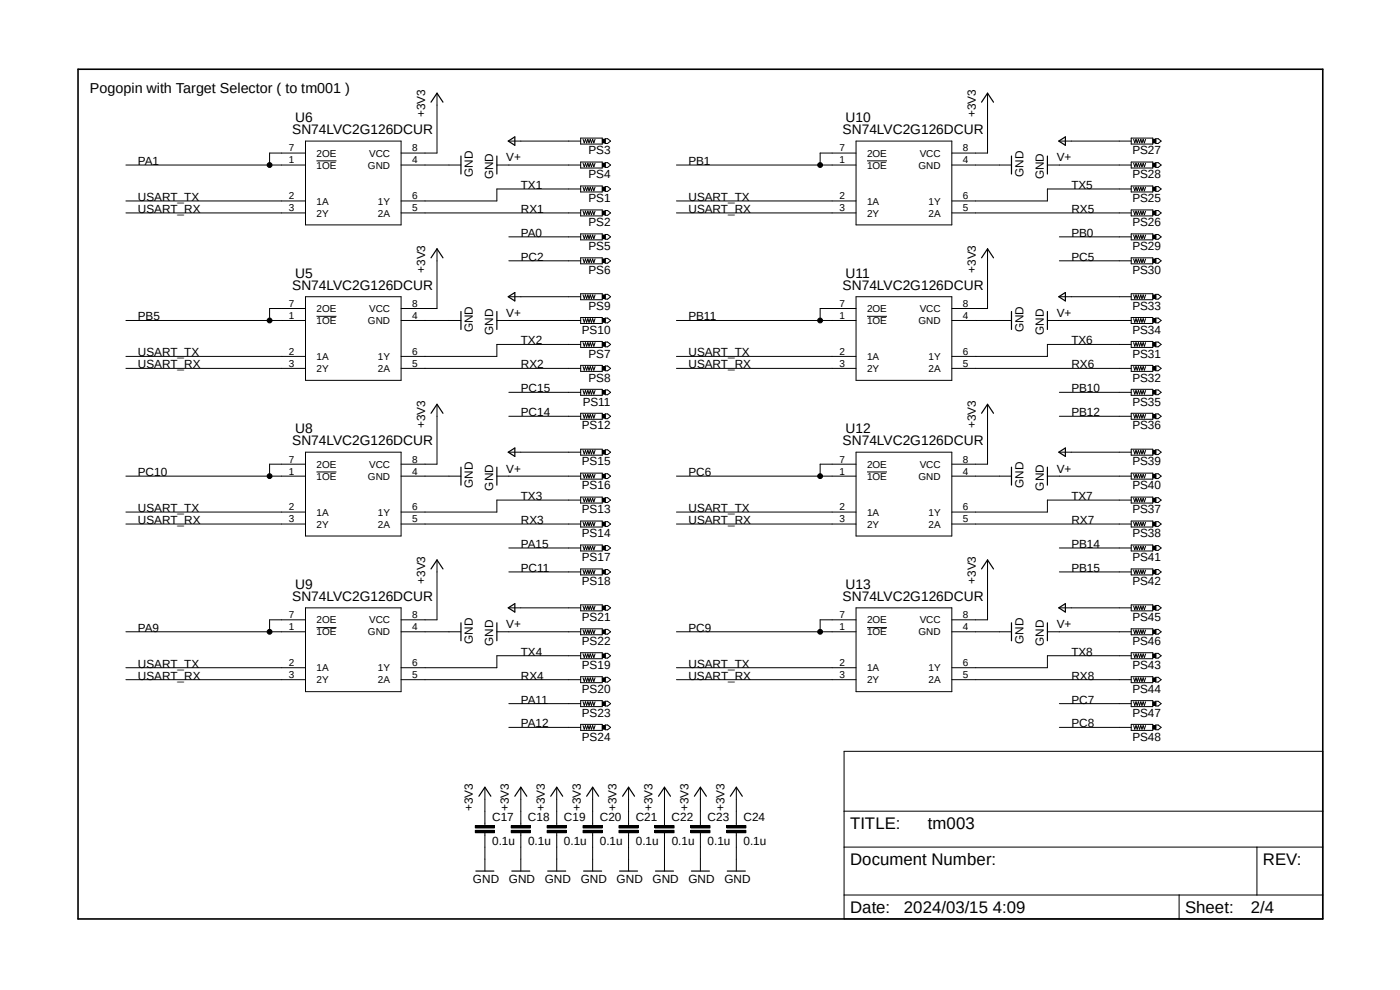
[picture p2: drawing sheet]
<svg xmlns="http://www.w3.org/2000/svg" width="297mm" height="210mm" viewBox="0 0 297 210" stroke-linecap="round" stroke-linejoin="round" font-family="sans-serif">
<path d="M16 14.4l265 181.1M281 14.4l-265 181.1" fill="none" stroke="#fff" stroke-width=".21"/>
<g fill="none" stroke="#000" stroke-width=".21">
<path d="M92.7 19.8v12.7h-7.6M209.5 19.8v12.7h-7.6M26.7 35h38.1M64.8 29.9h20.3v17.8h-20.3zM64.8 32.5h-7.6v2.5M67.1 34.1h4.3M85.1 35h12.7M105.4 35h17.8M107.9 29.9h15.3M123.2 29.3h4.6v1.3h-4.6zM123.2 34.4h4.6v1.2h-4.6zM123.2 39.5h4.6v1.2h-4.6z"/>
<path d="M123.7 39.7l.3 .8 .2-.8 .3 .8 .2-.8 .3 .8 .2-.8 .3 .8 .2-.8 .3 .8 .2-.8M123.7 29.5l.3 .8 .2-.8 .3 .8 .2-.8 .3 .8 .2-.8 .3 .8 .2-.8 .3 .8 .2-.8M123.7 34.6l.3 .8 .2-.8 .3 .8 .2-.8 .3 .8 .2-.8 .3 .8 .2-.8 .3 .8 .2-.8M127.8 39.7h.6v.8h-.6zM127.8 29.5h.6v.8h-.6zM127.8 34.6h.6v.8h-.6zM128.4 29.4h.5l.6 .5-.6 .5h-.5zM128.4 34.5h.5l.6 .5-.6 .5h-.5zM128.4 39.6h.5l.6 .5-.6 .5h-.5zM143.5 35h38.1M181.6 29.9h20.3v17.8h-20.3zM181.6 32.5h-7.6v2.5"/>
<path d="M183.9 34.1h4.3M201.9 35h12.7M222.2 35h17.8M224.7 29.9h15.3M240 39.5h4.6v1.2h-4.6zM240 29.3h4.6v1.3h-4.6zM240 34.4h4.6v1.2h-4.6zM240.5 39.7l.2 .8 .3-.8 .3 .8 .2-.8 .3 .8 .2-.8 .3 .8 .2-.8 .3 .8 .2-.8M240.5 29.5l.2 .8 .3-.8 .3 .8 .2-.8 .3 .8 .2-.8 .3 .8 .2-.8 .3 .8 .2-.8M240.5 34.6l.2 .8 .3-.8 .3 .8 .2-.8 .3 .8 .2-.8 .3 .8 .2-.8 .3 .8 .2-.8M244.6 39.7h.6v.8h-.6zM244.6 29.5h.6v.8h-.6z"/>
<path d="M244.6 34.6h.6v.8h-.6zM245.2 39.6h.5l.6 .5-.6 .5h-.5zM245.2 29.4h.5l.6 .5-.6 .5h-.5zM245.2 34.5h.5l.6 .5-.6 .5h-.5zM26.7 45.2h38.1M26.7 42.6h38.1M85.1 45.2h38.1M92.7 52.8v12.6h-7.6M107.9 50.2h15.3M107.9 55.3h15.3M123.2 44.5h4.6v1.3h-4.6zM123.2 49.6h4.6v1.3h-4.6z"/>
<path d="M123.2 54.7h4.6v1.3h-4.6zM123.2 40.1h-17.8v2.5h-20.3M123.7 44.8l.3 .8 .2-.8 .3 .8 .2-.8 .3 .8 .2-.8 .3 .8 .2-.8 .3 .8 .2-.8M123.7 49.9l.3 .7 .2-.7 .3 .7 .2-.7 .3 .7 .2-.7 .3 .7 .2-.7 .3 .7 .2-.7M123.7 54.9l.3 .8 .2-.8 .3 .8 .2-.8 .3 .8 .2-.8 .3 .8 .2-.8 .3 .8 .2-.8M127.8 44.8h.6v.8h-.6zM127.8 49.9h.6v.7h-.6zM127.8 54.9h.6v.8h-.6zM128.4 44.7h.5l.6 .5-.6 .5h-.5zM128.4 49.7h.5l.6 .5-.6 .6h-.5zM128.4 54.8h.5l.6 .5-.6 .5h-.5zM143.5 45.2h38.1"/>
<path d="M143.5 42.6h38.1M201.9 45.2h38.1M209.5 52.8v12.6h-7.6M224.7 50.2h15.3M224.7 55.3h15.3M240 40.1h-17.8v2.5h-20.3M240 44.5h4.6v1.3h-4.6zM240 49.6h4.6v1.3h-4.6zM240 54.7h4.6v1.3h-4.6zM240.5 44.8l.2 .8 .3-.8 .3 .8 .2-.8 .3 .8 .2-.8 .3 .8 .2-.8 .3 .8 .2-.8M240.5 49.9l.2 .7 .3-.7 .3 .7 .2-.7 .3 .7 .2-.7 .3 .7 .2-.7 .3 .7 .2-.7M240.5 54.9l.2 .8 .3-.8 .3 .8 .2-.8 .3 .8 .2-.8 .3 .8 .2-.8 .3 .8 .2-.8"/>
<path d="M244.6 44.8h.6v.8h-.6zM244.6 49.9h.6v.7h-.6zM244.6 54.9h.6v.8h-.6zM245.2 44.7h.5l.6 .5-.6 .5h-.5zM245.2 49.7h.5l.6 .5-.6 .6h-.5zM245.2 54.8h.5l.6 .5-.6 .5h-.5zM26.7 78.1h38.1M26.7 68h38.1M26.7 75.6h38.1M64.8 62.9h20.3v17.8h-20.3zM64.8 65.4h-7.6v2.6M67.1 67.1h4.3"/>
<path d="M85.1 78.1h38.1M85.1 68h12.7M105.4 68h17.8M107.9 62.9h15.3M123.2 62.3h4.6v1.3h-4.6zM123.2 67.4h4.6v1.2h-4.6zM123.2 72.4h4.6v1.3h-4.6zM123.2 77.5h4.6v1.3h-4.6zM123.2 73.1h-17.8v2.5h-20.3M123.7 72.7l.3 .7 .2-.7 .3 .7 .2-.7 .3 .7 .2-.7 .3 .7 .2-.7 .3 .7 .2-.7M123.7 77.8l.3 .7 .2-.7 .3 .7 .2-.7 .3 .7 .2-.7 .3 .7 .2-.7 .3 .7 .2-.7M123.7 62.6l.3 .7 .2-.7 .3 .7 .2-.7 .3 .7 .2-.7 .3 .7 .2-.7 .3 .7 .2-.7"/>
<path d="M123.7 67.6l.3 .8 .2-.8 .3 .8 .2-.8 .3 .8 .2-.8 .3 .8 .2-.8 .3 .8 .2-.8M127.8 72.7h.6v.7h-.6zM127.8 77.8h.6v.7h-.6zM127.8 62.6h.6v.7h-.6zM127.8 67.6h.6v.8h-.6zM128.4 62.4h.5l.6 .5-.6 .6h-.5zM128.4 67.5h.5l.6 .5-.6 .5h-.5zM128.4 72.6h.5l.6 .5-.6 .5h-.5zM128.4 77.6h.5l.6 .5-.6 .6h-.5zM143.5 78.1h38.1M143.5 68h38.1M143.5 75.6h38.1"/>
<path d="M181.6 62.9h20.3v17.8h-20.3zM181.6 65.4h-7.6v2.6M183.9 67.1h4.3M201.9 78.1h38.1M201.9 68h12.7M222.2 68h17.8M224.7 62.9h15.3M240 72.4h4.6v1.3h-4.6zM240 73.1h-17.8v2.5h-20.3M240 77.5h4.6v1.3h-4.6zM240 62.3h4.6v1.3h-4.6zM240 67.4h4.6v1.2h-4.6z"/>
<path d="M240.5 72.7l.2 .7 .3-.7 .3 .7 .2-.7 .3 .7 .2-.7 .3 .7 .2-.7 .3 .7 .2-.7M240.5 77.8l.2 .7 .3-.7 .3 .7 .2-.7 .3 .7 .2-.7 .3 .7 .2-.7 .3 .7 .2-.7M240.5 62.6l.2 .7 .3-.7 .3 .7 .2-.7 .3 .7 .2-.7 .3 .7 .2-.7 .3 .7 .2-.7M240.5 67.6l.2 .8 .3-.8 .3 .8 .2-.8 .3 .8 .2-.8 .3 .8 .2-.8 .3 .8 .2-.8M244.6 72.7h.6v.7h-.6zM244.6 77.8h.6v.7h-.6zM244.6 62.6h.6v.7h-.6zM244.6 67.6h.6v.8h-.6zM245.2 72.6h.5l.6 .5-.6 .5h-.5zM245.2 77.6h.5l.6 .5-.6 .6h-.5zM245.2 62.4h.5l.6 .5-.6 .6h-.5zM245.2 67.5h.5l.6 .5-.6 .5h-.5z"/>
<path d="M64.8 95.9h20.3v17.8h-20.3zM64.8 98.5h-7.6v2.5M92.7 85.8v12.7h-7.6M107.9 83.2h15.3M107.9 88.3h15.3M107.9 95.9h15.3M123.2 82.6h4.6v1.3h-4.6zM123.2 87.7h4.6v1.2h-4.6zM123.2 95.3h4.6v1.3h-4.6zM123.7 82.8l.3 .8 .2-.8 .3 .8 .2-.8 .3 .8 .2-.8 .3 .8 .2-.8 .3 .8 .2-.8M123.7 87.9l.3 .8 .2-.8 .3 .8 .2-.8 .3 .8 .2-.8 .3 .8 .2-.8 .3 .8 .2-.8M123.7 95.5l.3 .8 .2-.8 .3 .8 .2-.8 .3 .8 .2-.8 .3 .8 .2-.8 .3 .8 .2-.8"/>
<path d="M127.8 82.8h.6v.8h-.6zM127.8 87.9h.6v.8h-.6zM127.8 95.5h.6v.8h-.6zM128.4 82.7h.5l.6 .5-.6 .5h-.5zM128.4 87.8h.5l.6 .5-.6 .5h-.5zM128.4 95.4h.5l.6 .5-.6 .5h-.5zM181.6 95.9h20.3v17.8h-20.3zM181.6 98.5h-7.6v2.5M209.5 85.8v12.7h-7.6M224.7 83.2h15.3M224.7 88.3h15.3M224.7 95.9h15.3"/>
<path d="M240 82.6h4.6v1.3h-4.6zM240 87.7h4.6v1.2h-4.6zM240 95.3h4.6v1.3h-4.6zM240.5 82.8l.2 .8 .3-.8 .3 .8 .2-.8 .3 .8 .2-.8 .3 .8 .2-.8 .3 .8 .2-.8M240.5 87.9l.2 .8 .3-.8 .3 .8 .2-.8 .3 .8 .2-.8 .3 .8 .2-.8 .3 .8 .2-.8M240.5 95.5l.2 .8 .3-.8 .3 .8 .2-.8 .3 .8 .2-.8 .3 .8 .2-.8 .3 .8 .2-.8M244.6 82.8h.6v.8h-.6zM244.6 87.9h.6v.8h-.6zM244.6 95.5h.6v.8h-.6zM245.2 82.7h.5l.6 .5-.6 .5h-.5zM245.2 87.8h.5l.6 .5-.6 .5h-.5zM245.2 95.4h.5l.6 .5-.6 .5h-.5z"/>
<path d="M26.7 111.2h38.1M26.7 101h38.1M26.7 108.6h38.1M67.1 100.1h4.3M85.1 111.2h38.1M85.1 101h12.7M92.7 118.8v12.7h-7.6M105.4 101h17.8M107.9 116.2h15.3M123.2 100.4h4.6v1.2h-4.6zM123.2 105.5h4.6v1.2h-4.6zM123.2 110.5h4.6v1.3h-4.6z"/>
<path d="M123.2 115.6h4.6v1.3h-4.6zM123.2 106.1h-17.8v2.5h-20.3M123.7 105.7l.3 .8 .2-.8 .3 .8 .2-.8 .3 .8 .2-.8 .3 .8 .2-.8 .3 .8 .2-.8M123.7 110.8l.3 .7 .2-.7 .3 .7 .2-.7 .3 .7 .2-.7 .3 .7 .2-.7 .3 .7 .2-.7M123.7 100.6l.3 .8 .2-.8 .3 .8 .2-.8 .3 .8 .2-.8 .3 .8 .2-.8 .3 .8 .2-.8M123.7 115.9l.3 .7 .2-.7 .3 .7 .2-.7 .3 .7 .2-.7 .3 .7 .2-.7 .3 .7 .2-.7M127.8 105.7h.6v.8h-.6zM127.8 110.8h.6v.7h-.6zM127.8 100.6h.6v.8h-.6zM127.8 115.9h.6v.7h-.6zM128.4 100.5h.5l.6 .5-.6 .5h-.5zM128.4 105.6h.5l.6 .5-.6 .5h-.5z"/>
<path d="M128.4 110.7h.5l.6 .5-.6 .5h-.5zM128.4 115.7h.5l.6 .5-.6 .6h-.5zM143.5 111.2h38.1M143.5 101h38.1M143.5 108.6h38.1M183.9 100.1h4.3M201.9 111.2h38.1M201.9 101h12.7M209.5 118.8v12.7h-7.6M222.2 101h17.8M224.7 116.2h15.3M240 105.5h4.6v1.2h-4.6z"/>
<path d="M240 106.1h-17.8v2.5h-20.3M240 110.5h4.6v1.3h-4.6zM240 100.4h4.6v1.2h-4.6zM240 115.6h4.6v1.3h-4.6zM240.5 105.7l.2 .8 .3-.8 .3 .8 .2-.8 .3 .8 .2-.8 .3 .8 .2-.8 .3 .8 .2-.8M240.5 110.8l.2 .7 .3-.7 .3 .7 .2-.7 .3 .7 .2-.7 .3 .7 .2-.7 .3 .7 .2-.7M240.5 100.6l.2 .8 .3-.8 .3 .8 .2-.8 .3 .8 .2-.8 .3 .8 .2-.8 .3 .8 .2-.8M240.5 115.9l.2 .7 .3-.7 .3 .7 .2-.7 .3 .7 .2-.7 .3 .7 .2-.7 .3 .7 .2-.7M244.6 105.7h.6v.8h-.6zM244.6 110.8h.6v.7h-.6zM244.6 100.6h.6v.8h-.6zM244.6 115.9h.6v.7h-.6z"/>
<path d="M245.2 105.6h.5l.6 .5-.6 .5h-.5zM245.2 110.7h.5l.6 .5-.6 .5h-.5zM245.2 100.5h.5l.6 .5-.6 .5h-.5zM245.2 115.7h.5l.6 .5-.6 .6h-.5zM26.7 134h38.1M64.8 128.9h20.3v17.8h-20.3zM64.8 131.5h-7.6v2.5M67.1 133.1h4.3M85.1 134h12.7M105.4 134h17.8M107.9 121.3h15.3M107.9 128.9h15.3"/>
<path d="M123.2 120.7h4.6v1.3h-4.6zM123.2 128.3h4.6v1.3h-4.6zM123.2 133.4h4.6v1.3h-4.6zM123.2 138.5h4.6v1.2h-4.6zM123.2 139.1h-17.8v2.5h-20.3M123.7 120.9l.3 .8 .2-.8 .3 .8 .2-.8 .3 .8 .2-.8 .3 .8 .2-.8 .3 .8 .2-.8M123.7 138.7l.3 .8 .2-.8 .3 .8 .2-.8 .3 .8 .2-.8 .3 .8 .2-.8 .3 .8 .2-.8M123.7 128.6l.3 .7 .2-.7 .3 .7 .2-.7 .3 .7 .2-.7 .3 .7 .2-.7 .3 .7 .2-.7M123.7 133.6l.3 .8 .2-.8 .3 .8 .2-.8 .3 .8 .2-.8 .3 .8 .2-.8 .3 .8 .2-.8M127.8 120.9h.6v.8h-.6zM127.8 138.7h.6v.8h-.6zM127.8 128.6h.6v.7h-.6z"/>
<path d="M127.8 133.6h.6v.8h-.6zM128.4 120.8h.5l.6 .5-.6 .5h-.5zM128.4 128.4h.5l.6 .5-.6 .6h-.5zM128.4 133.5h.5l.6 .5-.6 .5h-.5zM128.4 138.6h.5l.6 .5-.6 .5h-.5zM143.5 134h38.1M181.6 128.9h20.3v17.8h-20.3zM181.6 131.5h-7.6v2.5M183.9 133.1h4.3M201.9 134h12.7M222.2 134h17.8M224.7 121.3h15.3"/>
<path d="M224.7 128.9h15.3M240 120.7h4.6v1.3h-4.6zM240 138.5h4.6v1.2h-4.6zM240 139.1h-17.8v2.5h-20.3M240 128.3h4.6v1.3h-4.6zM240 133.4h4.6v1.3h-4.6zM240.5 120.9l.2 .8 .3-.8 .3 .8 .2-.8 .3 .8 .2-.8 .3 .8 .2-.8 .3 .8 .2-.8M240.5 138.7l.2 .8 .3-.8 .3 .8 .2-.8 .3 .8 .2-.8 .3 .8 .2-.8 .3 .8 .2-.8M240.5 128.6l.2 .7 .3-.7 .3 .7 .2-.7 .3 .7 .2-.7 .3 .7 .2-.7 .3 .7 .2-.7M240.5 133.6l.2 .8 .3-.8 .3 .8 .2-.8 .3 .8 .2-.8 .3 .8 .2-.8 .3 .8 .2-.8M244.6 120.9h.6v.8h-.6zM244.6 138.7h.6v.8h-.6z"/>
<path d="M244.6 128.6h.6v.7h-.6zM244.6 133.6h.6v.8h-.6zM245.2 120.8h.5l.6 .5-.6 .5h-.5zM245.2 138.6h.5l.6 .5-.6 .5h-.5zM245.2 128.4h.5l.6 .5-.6 .6h-.5zM245.2 133.5h.5l.6 .5-.6 .5h-.5zM26.7 144.2h38.1M26.7 141.6h38.1M85.1 144.2h38.1M107.9 149.3h15.3M107.9 154.3h15.3M123.2 143.6h4.6v1.2h-4.6z"/>
<path d="M123.2 148.6h4.6v1.3h-4.6zM123.2 153.7h4.6v1.2h-4.6zM123.7 143.8l.3 .8 .2-.8 .3 .8 .2-.8 .3 .8 .2-.8 .3 .8 .2-.8 .3 .8 .2-.8M123.7 148.9l.3 .7 .2-.7 .3 .7 .2-.7 .3 .7 .2-.7 .3 .7 .2-.7 .3 .7 .2-.7M123.7 153.9l.3 .8 .2-.8 .3 .8 .2-.8 .3 .8 .2-.8 .3 .8 .2-.8 .3 .8 .2-.8M127.8 143.8h.6v.8h-.6zM127.8 148.9h.6v.7h-.6zM127.8 153.9h.6v.8h-.6zM128.4 143.7h.5l.6 .5-.6 .5h-.5zM128.4 148.8h.5l.6 .5-.6 .5h-.5zM128.4 153.8h.5l.6 .5-.6 .5h-.5zM143.5 144.2h38.1"/>
<path d="M143.5 141.6h38.1M179.1 159.4h101.5v35.5h-101.5zM201.9 144.2h38.1M224.7 149.3h15.3M224.7 154.3h15.3M240 143.6h4.6v1.2h-4.6zM240 148.6h4.6v1.3h-4.6zM240 153.7h4.6v1.2h-4.6zM240.5 143.8l.2 .8 .3-.8 .3 .8 .2-.8 .3 .8 .2-.8 .3 .8 .2-.8 .3 .8 .2-.8M240.5 148.9l.2 .7 .3-.7 .3 .7 .2-.7 .3 .7 .2-.7 .3 .7 .2-.7 .3 .7 .2-.7M240.5 153.9l.2 .8 .3-.8 .3 .8 .2-.8 .3 .8 .2-.8 .3 .8 .2-.8 .3 .8 .2-.8M244.6 143.8h.6v.8h-.6z"/>
<path d="M244.6 148.9h.6v.7h-.6zM244.6 153.9h.6v.8h-.6zM245.2 143.7h.5l.6 .5-.6 .5h-.5zM245.2 148.8h.5l.6 .5-.6 .5h-.5zM245.2 153.8h.5l.6 .5-.6 .5h-.5zM100.8 176.1h4.1v.6h-4.1zM100.8 175.1h4.1v.5h-4.1zM102.9 167v8.1M102.9 176.7v8.1M108.5 176.1h4v.6h-4zM108.5 175.1h4v.5h-4zM110.5 167v8.1"/>
<path d="M110.5 176.7v8.1M116.1 176.1h4v.6h-4zM116.1 175.1h4v.5h-4zM118.1 167v8.1M118.1 176.7v8.1M123.7 176.1h4.1v.6h-4.1zM123.7 175.1h4.1v.5h-4.1zM125.7 167v8.1M125.7 176.7v8.1M131.3 176.1h4.1v.6h-4.1zM131.3 175.1h4.1v.5h-4.1zM133.3 167v8.1"/>
<path d="M133.3 176.7v8.1M138.9 176.1h4.1v.6h-4.1zM138.9 175.1h4.1v.5h-4.1zM141 167v8.1M141 176.7v8.1M146.6 176.1h4v.6h-4zM146.6 175.1h4v.5h-4zM148.6 167v8.1M148.6 176.7v8.1M154.2 176.1h4v.6h-4zM154.2 175.1h4v.5h-4zM156.2 167v8.1"/>
<path d="M156.2 176.7v8.1M179.1 179.7h101.5M179.1 172.1h101.5M266.7 179.7v10.2M179.1 189.9h101.5M250.1 189.9v5"/>
<circle cx="57.2" cy="35" r=".51"/>
<circle cx="174" cy="35" r=".51"/>
<circle cx="57.2" cy="68" r=".51"/>
<circle cx="174" cy="68" r=".51"/>
<circle cx="57.2" cy="101" r=".51"/>
<circle cx="174" cy="101" r=".51"/>
<circle cx="57.2" cy="134" r=".51"/>
<circle cx="174" cy="134" r=".51"/>
</g>
<path d="M16.6 14.7h264v180.2h-264z" fill="none" stroke="#000" stroke-width=".34"/>
<g fill="#000">
<path d="M127.8 39.7h.6v.8h-.6z" fill-rule="evenodd"/>
<path d="M127.8 29.5h.6v.8h-.6z" fill-rule="evenodd"/>
<path d="M127.8 34.6h.6v.8h-.6z" fill-rule="evenodd"/>
<path d="M244.6 39.7h.6v.8h-.6z" fill-rule="evenodd"/>
<path d="M244.6 29.5h.6v.8h-.6z" fill-rule="evenodd"/>
<path d="M244.6 34.6h.6v.8h-.6z" fill-rule="evenodd"/>
<path d="M127.8 44.8h.6v.8h-.6z" fill-rule="evenodd"/>
<path d="M127.8 49.9h.6v.7h-.6z" fill-rule="evenodd"/>
<path d="M127.8 54.9h.6v.8h-.6z" fill-rule="evenodd"/>
<path d="M244.6 44.8h.6v.8h-.6z" fill-rule="evenodd"/>
<path d="M244.6 49.9h.6v.7h-.6z" fill-rule="evenodd"/>
<path d="M244.6 54.9h.6v.8h-.6z" fill-rule="evenodd"/>
<path d="M127.8 72.7h.6v.7h-.6z" fill-rule="evenodd"/>
<path d="M127.8 77.8h.6v.7h-.6z" fill-rule="evenodd"/>
<path d="M127.8 62.6h.6v.7h-.6z" fill-rule="evenodd"/>
<path d="M127.8 67.6h.6v.8h-.6z" fill-rule="evenodd"/>
<path d="M244.6 72.7h.6v.7h-.6z" fill-rule="evenodd"/>
<path d="M244.6 77.8h.6v.7h-.6z" fill-rule="evenodd"/>
<path d="M244.6 62.6h.6v.7h-.6z" fill-rule="evenodd"/>
<path d="M244.6 67.6h.6v.8h-.6z" fill-rule="evenodd"/>
<path d="M127.8 82.8h.6v.8h-.6z" fill-rule="evenodd"/>
<path d="M127.8 87.9h.6v.8h-.6z" fill-rule="evenodd"/>
<path d="M127.8 95.5h.6v.8h-.6z" fill-rule="evenodd"/>
<path d="M244.6 82.8h.6v.8h-.6z" fill-rule="evenodd"/>
<path d="M244.6 87.9h.6v.8h-.6z" fill-rule="evenodd"/>
<path d="M244.6 95.5h.6v.8h-.6z" fill-rule="evenodd"/>
<path d="M127.8 105.7h.6v.8h-.6z" fill-rule="evenodd"/>
<path d="M127.8 110.8h.6v.7h-.6z" fill-rule="evenodd"/>
<path d="M127.8 100.6h.6v.8h-.6z" fill-rule="evenodd"/>
<path d="M127.8 115.9h.6v.7h-.6z" fill-rule="evenodd"/>
<path d="M244.6 105.7h.6v.8h-.6z" fill-rule="evenodd"/>
<path d="M244.6 110.8h.6v.7h-.6z" fill-rule="evenodd"/>
<path d="M244.6 100.6h.6v.8h-.6z" fill-rule="evenodd"/>
<path d="M244.6 115.9h.6v.7h-.6z" fill-rule="evenodd"/>
<path d="M127.8 120.9h.6v.8h-.6z" fill-rule="evenodd"/>
<path d="M127.8 138.7h.6v.8h-.6z" fill-rule="evenodd"/>
<path d="M127.8 128.6h.6v.7h-.6z" fill-rule="evenodd"/>
<path d="M127.8 133.6h.6v.8h-.6z" fill-rule="evenodd"/>
<path d="M244.6 120.9h.6v.8h-.6z" fill-rule="evenodd"/>
<path d="M244.6 138.7h.6v.8h-.6z" fill-rule="evenodd"/>
<path d="M244.6 128.6h.6v.7h-.6z" fill-rule="evenodd"/>
<path d="M244.6 133.6h.6v.8h-.6z" fill-rule="evenodd"/>
<path d="M127.8 143.8h.6v.8h-.6z" fill-rule="evenodd"/>
<path d="M127.8 148.9h.6v.7h-.6z" fill-rule="evenodd"/>
<path d="M127.8 153.9h.6v.8h-.6z" fill-rule="evenodd"/>
<path d="M244.6 143.8h.6v.8h-.6z" fill-rule="evenodd"/>
<path d="M244.6 148.9h.6v.7h-.6z" fill-rule="evenodd"/>
<path d="M244.6 153.9h.6v.8h-.6z" fill-rule="evenodd"/>
<path d="M100.8 176.1h4.1v.6h-4.1z" fill-rule="evenodd"/>
<path d="M100.8 175.1h4.1v.5h-4.1z" fill-rule="evenodd"/>
<path d="M108.5 176.1h4v.6h-4z" fill-rule="evenodd"/>
<path d="M108.5 175.1h4v.5h-4z" fill-rule="evenodd"/>
<path d="M116.1 176.1h4v.6h-4z" fill-rule="evenodd"/>
<path d="M116.1 175.1h4v.5h-4z" fill-rule="evenodd"/>
<path d="M123.7 176.1h4.1v.6h-4.1z" fill-rule="evenodd"/>
<path d="M123.7 175.1h4.1v.5h-4.1z" fill-rule="evenodd"/>
<path d="M131.3 176.1h4.1v.6h-4.1z" fill-rule="evenodd"/>
<path d="M131.3 175.1h4.1v.5h-4.1z" fill-rule="evenodd"/>
<path d="M138.9 176.1h4.1v.6h-4.1z" fill-rule="evenodd"/>
<path d="M138.9 175.1h4.1v.5h-4.1z" fill-rule="evenodd"/>
<path d="M146.6 176.1h4v.6h-4z" fill-rule="evenodd"/>
<path d="M146.6 175.1h4v.5h-4z" fill-rule="evenodd"/>
<path d="M154.2 176.1h4v.6h-4z" fill-rule="evenodd"/>
<path d="M154.2 175.1h4v.5h-4z" fill-rule="evenodd"/>
<circle cx="57.2" cy="35" r=".51"/>
<circle cx="174" cy="35" r=".51"/>
<circle cx="57.2" cy="68" r=".51"/>
<circle cx="174" cy="68" r=".51"/>
<circle cx="57.2" cy="101" r=".51"/>
<circle cx="174" cy="101" r=".51"/>
<circle cx="57.2" cy="134" r=".51"/>
<circle cx="174" cy="134" r=".51"/>
</g>
<g fill="none" stroke="#000" stroke-width=".25">
<path d="M91.4 21.7l1.3-1.9 1.3 1.9M97.8 33.1v3.8M105.4 33.1v3.8M107.8 29.9l1.4-.9v1.8zM208.2 21.7l1.3-1.9 1.3 1.9M214.6 33.1v3.8M222.2 33.1v3.8M224.6 29.9l1.4-.9v1.8zM91.4 54.7l1.3-1.9 1.3 1.9M208.2 54.7l1.3-1.9 1.3 1.9M97.8 66.1v3.8M105.4 66.1v3.8"/>
<path d="M107.8 62.9l1.4-.8v1.7zM214.6 66.1v3.8M222.2 66.1v3.8M224.6 62.9l1.4-.8v1.7zM91.4 87.7l1.3-1.9 1.3 1.9M97.8 99.1v3.8M105.4 99.1v3.8M107.8 95.9l1.4-.9v1.8zM208.2 87.7l1.3-1.9 1.3 1.9M214.6 99.1v3.8M222.2 99.1v3.8M224.6 95.9l1.4-.9v1.8z"/>
<path d="M91.4 120.7l1.3-1.9 1.3 1.9M97.8 132.1v3.8M105.4 132.1v3.8M107.8 128.9l1.4-.8v1.7zM208.2 120.7l1.3-1.9 1.3 1.9M214.6 132.1v3.8M222.2 132.1v3.8M224.6 128.9l1.4-.8v1.7zM101.6 168.9l1.3-1.9 1.2 1.9M109.2 168.9l1.3-1.9 1.3 1.9M116.8 168.9l1.3-1.9 1.3 1.9M124.5 168.9l1.2-1.9 1.3 1.9"/>
<path d="M132.1 168.9l1.2-1.9 1.3 1.9M139.7 168.9l1.3-1.9 1.2 1.9M147.3 168.9l1.3-1.9 1.3 1.9M154.9 168.9l1.3-1.9 1.3 1.9M101 184.8h3.8M108.6 184.8h3.8M116.2 184.8h3.8M123.8 184.8h3.8M131.4 184.8h3.9M139.1 184.8h3.8M146.7 184.8h3.8M154.3 184.8h3.8"/>
</g>
<g font-size="3.6">
<text x="180.3" y="175.9">TITLE:</text>
<text x="196.9" y="175.9">tm003</text>
<text x="180.3" y="183.5">Document Number:</text>
<text x="267.9" y="183.5">REV:</text>
<text x="180.3" y="193.7">Date:</text>
<text x="191.8" y="193.7">2024/03/15 4:09</text>
<text x="251.4" y="193.7">Sheet:</text>
<text x="265.4" y="193.7">2/4</text>
</g>
<text font-size="3" x="19.1" y="19.8">Pogopin with Target Selector ( to tm001 )</text>
<g font-size="2.9">
<text x="62" y="28.4">SN74LVC2G126DCUR</text>
<text x="62.6" y="25.9">U6</text>
<text x="178.8" y="28.4">SN74LVC2G126DCUR</text>
<text x="179.4" y="25.9">U10</text>
<text x="62.6" y="58.9">U5</text>
<text x="179.4" y="58.9">U11</text>
<text x="62" y="61.4">SN74LVC2G126DCUR</text>
<text x="178.8" y="61.4">SN74LVC2G126DCUR</text>
<text x="62" y="94.4">SN74LVC2G126DCUR</text>
<text x="62.6" y="91.9">U8</text>
<text x="178.8" y="94.4">SN74LVC2G126DCUR</text>
<text x="179.4" y="91.9">U12</text>
<text x="62.6" y="124.9">U9</text>
<text x="179.4" y="124.9">U13</text>
<text x="62" y="127.4">SN74LVC2G126DCUR</text>
<text x="178.8" y="127.4">SN74LVC2G126DCUR</text>
</g>
<g font-size="2.5">
<text x="90.2" y="24.9" transform="rotate(-90 90.2 24.9)">+3V3</text>
<text x="207" y="24.9" transform="rotate(-90 207 24.9)">+3V3</text>
<text x="29.3" y="35">PA1</text>
<text x="107.4" y="34.2">V+</text>
<text x="124.8" y="32.7">PS3</text>
<text x="146.1" y="35">PB1</text>
<text x="224.2" y="34.2">V+</text>
<text x="240.2" y="32.7">PS27</text>
<text x="100.3" y="37.5" transform="rotate(-90 100.3 37.5)">GND</text>
<text x="104.6" y="38.1" transform="rotate(-90 104.6 38.1)">GND</text>
<text x="110.5" y="40.1">TX1</text>
<text x="124.8" y="37.8">PS4</text>
<text x="217.1" y="37.5" transform="rotate(-90 217.1 37.5)">GND</text>
<text x="221.4" y="38.1" transform="rotate(-90 221.4 38.1)">GND</text>
<text x="227.3" y="40.1">TX5</text>
<text x="240.2" y="37.8">PS28</text>
<text x="29.3" y="42.6">USART_TX</text>
<text x="29.3" y="45.2">USART_RX</text>
<text x="110.5" y="45.2">RX1</text>
<text x="124.8" y="42.9">PS1</text>
<text x="124.8" y="48">PS2</text>
<text x="146.1" y="42.6">USART_TX</text>
<text x="146.1" y="45.2">USART_RX</text>
<text x="227.3" y="45.2">RX5</text>
<text x="240.2" y="42.9">PS25</text>
<text x="240.2" y="48">PS26</text>
<text x="110.5" y="50.3">PA0</text>
<text x="124.8" y="53">PS5</text>
<text x="227.3" y="50.3">PB0</text>
<text x="240.2" y="53">PS29</text>
<text x="90.2" y="57.9" transform="rotate(-90 90.2 57.9)">+3V3</text>
<text x="110.5" y="55.3">PC2</text>
<text x="124.8" y="58.1">PS6</text>
<text x="207" y="57.9" transform="rotate(-90 207 57.9)">+3V3</text>
<text x="227.3" y="55.3">PC5</text>
<text x="240.2" y="58.1">PS30</text>
<text x="124.8" y="65.7">PS9</text>
<text x="240.2" y="65.7">PS33</text>
<text x="29.3" y="68">PB5</text>
<text x="100.3" y="70.5" transform="rotate(-90 100.3 70.5)">GND</text>
<text x="104.6" y="71.1" transform="rotate(-90 104.6 71.1)">GND</text>
<text x="107.4" y="67.3">V+</text>
<text x="123.4" y="70.8">PS10</text>
<text x="146" y="68">PB11</text>
<text x="217.1" y="70.5" transform="rotate(-90 217.1 70.5)">GND</text>
<text x="221.4" y="71.1" transform="rotate(-90 221.4 71.1)">GND</text>
<text x="224.2" y="67.3">V+</text>
<text x="240.2" y="70.8">PS34</text>
<text x="29.3" y="75.6">USART_TX</text>
<text x="110.5" y="73.1">TX2</text>
<text x="124.8" y="75.9">PS7</text>
<text x="146.1" y="75.6">USART_TX</text>
<text x="227.3" y="73.1">TX6</text>
<text x="240.2" y="75.9">PS31</text>
<text x="29.3" y="78.1">USART_RX</text>
<text x="110.5" y="78.1">RX2</text>
<text x="110.5" y="83.2">PC15</text>
<text x="124.8" y="80.9">PS8</text>
<text x="146.1" y="78.1">USART_RX</text>
<text x="227.3" y="78.1">RX6</text>
<text x="227.3" y="83.2">PB10</text>
<text x="240.2" y="80.9">PS32</text>
<text x="110.5" y="88.3">PC14</text>
<text x="123.6" y="86">PS11</text>
<text x="227.3" y="88.3">PB12</text>
<text x="240.2" y="86">PS35</text>
<text x="90.2" y="90.8" transform="rotate(-90 90.2 90.8)">+3V3</text>
<text x="123.4" y="91.1">PS12</text>
<text x="207" y="90.8" transform="rotate(-90 207 90.8)">+3V3</text>
<text x="240.2" y="91.1">PS36</text>
<text x="29.3" y="101">PC10</text>
<text x="107.4" y="100.2">V+</text>
<text x="123.4" y="98.7">PS15</text>
<text x="146.1" y="101">PC6</text>
<text x="224.2" y="100.2">V+</text>
<text x="240.2" y="98.7">PS39</text>
<text x="100.3" y="103.5" transform="rotate(-90 100.3 103.5)">GND</text>
<text x="104.6" y="104.1" transform="rotate(-90 104.6 104.1)">GND</text>
<text x="110.5" y="106.1">TX3</text>
<text x="123.4" y="103.8">PS16</text>
<text x="217.1" y="103.5" transform="rotate(-90 217.1 103.5)">GND</text>
<text x="221.4" y="104.1" transform="rotate(-90 221.4 104.1)">GND</text>
<text x="227.3" y="106.1">TX7</text>
<text x="240.2" y="103.8">PS40</text>
<text x="29.3" y="108.6">USART_TX</text>
<text x="29.3" y="111.2">USART_RX</text>
<text x="110.5" y="111.2">RX3</text>
<text x="123.4" y="108.9">PS13</text>
<text x="123.4" y="114">PS14</text>
<text x="146.1" y="108.6">USART_TX</text>
<text x="146.1" y="111.2">USART_RX</text>
<text x="227.3" y="111.2">RX7</text>
<text x="240.2" y="108.9">PS37</text>
<text x="240.2" y="114">PS38</text>
<text x="110.5" y="116.2">PA15</text>
<text x="123.4" y="119">PS17</text>
<text x="227.3" y="116.2">PB14</text>
<text x="240.2" y="119">PS41</text>
<text x="90.2" y="123.9" transform="rotate(-90 90.2 123.9)">+3V3</text>
<text x="110.5" y="121.3">PC11</text>
<text x="123.4" y="124.1">PS18</text>
<text x="207" y="123.9" transform="rotate(-90 207 123.9)">+3V3</text>
<text x="227.3" y="121.3">PB15</text>
<text x="240.2" y="124.1">PS42</text>
<text x="123.4" y="131.7">PS21</text>
<text x="240.2" y="131.7">PS45</text>
<text x="29.3" y="134">PA9</text>
<text x="100.3" y="136.6" transform="rotate(-90 100.3 136.6)">GND</text>
<text x="104.6" y="137.1" transform="rotate(-90 104.6 137.1)">GND</text>
<text x="107.4" y="133.3">V+</text>
<text x="123.4" y="136.8">PS22</text>
<text x="146.1" y="134">PC9</text>
<text x="217.1" y="136.6" transform="rotate(-90 217.1 136.6)">GND</text>
<text x="221.4" y="137.1" transform="rotate(-90 221.4 137.1)">GND</text>
<text x="224.2" y="133.3">V+</text>
<text x="240.2" y="136.8">PS46</text>
<text x="29.3" y="141.6">USART_TX</text>
<text x="110.5" y="139.1">TX4</text>
<text x="123.4" y="141.9">PS19</text>
<text x="146.1" y="141.6">USART_TX</text>
<text x="227.3" y="139.1">TX8</text>
<text x="240.2" y="141.9">PS43</text>
<text x="29.3" y="144.2">USART_RX</text>
<text x="110.5" y="144.2">RX4</text>
<text x="110.5" y="149.3">PA11</text>
<text x="123.4" y="147">PS20</text>
<text x="146" y="144.2">USART_RX</text>
<text x="227.3" y="144.2">RX8</text>
<text x="227.3" y="149.3">PC7</text>
<text x="240.2" y="147">PS44</text>
<text x="110.5" y="154.3">PA12</text>
<text x="123.4" y="152.1">PS23</text>
<text x="227.3" y="154.3">PC8</text>
<text x="240.2" y="152.1">PS47</text>
<text x="123.4" y="157.1">PS24</text>
<text x="240.2" y="157.1">PS48</text>
<text x="100.3" y="172.1" transform="rotate(-90 100.3 172.1)">+3V3</text>
<text x="108" y="172.1" transform="rotate(-90 108 172.1)">+3V3</text>
<text x="115.6" y="172.1" transform="rotate(-90 115.6 172.1)">+3V3</text>
<text x="123.2" y="172.1" transform="rotate(-90 123.2 172.1)">+3V3</text>
<text x="130.8" y="172.1" transform="rotate(-90 130.8 172.1)">+3V3</text>
<text x="138.4" y="172.1" transform="rotate(-90 138.4 172.1)">+3V3</text>
<text x="146.1" y="172.1" transform="rotate(-90 146.1 172.1)">+3V3</text>
<text x="153.7" y="172.1" transform="rotate(-90 153.7 172.1)">+3V3</text>
<text x="104.4" y="179.3">0.1u</text>
<text x="104.4" y="174.2">C17</text>
<text x="112" y="174.2">C18</text>
<text x="112" y="179.3">0.1u</text>
<text x="119.6" y="174.2">C19</text>
<text x="119.6" y="179.3">0.1u</text>
<text x="127.2" y="174.2">C20</text>
<text x="127.3" y="179.3">0.1u</text>
<text x="134.9" y="174.2">C21</text>
<text x="134.9" y="179.3">0.1u</text>
<text x="142.5" y="174.2">C22</text>
<text x="142.5" y="179.3">0.1u</text>
<text x="150.1" y="179.3">0.1u</text>
<text x="150.1" y="174.2">C23</text>
<text x="157.7" y="179.3">0.1u</text>
<text x="157.7" y="174.2">C24</text>
<text x="100.3" y="187.3">GND</text>
<text x="108" y="187.3">GND</text>
<text x="115.6" y="187.3">GND</text>
<text x="123.2" y="187.3">GND</text>
<text x="130.8" y="187.3">GND</text>
<text x="138.4" y="187.3">GND</text>
<text x="146.1" y="187.3">GND</text>
<text x="153.7" y="187.3">GND</text>
</g>
<g font-size="2.1">
<text x="61.3" y="34.6">1</text>
<text x="61.3" y="32.1">7</text>
<text x="67.1" y="35.8">1OE</text>
<text x="67.1" y="33.2">2OE</text>
<text x="78.1" y="35.8">GND</text>
<text x="78.3" y="33.2">VCC</text>
<text x="87.5" y="34.6">4</text>
<text x="87.5" y="32.1">8</text>
<text x="178.1" y="34.6">1</text>
<text x="178.1" y="32.1">7</text>
<text x="183.9" y="35.8">1OE</text>
<text x="183.9" y="33.2">2OE</text>
<text x="194.9" y="35.8">GND</text>
<text x="195.1" y="33.2">VCC</text>
<text x="204.3" y="34.6">4</text>
<text x="204.3" y="32.1">8</text>
<text x="61.3" y="42.2">2</text>
<text x="61.3" y="44.8">3</text>
<text x="67.1" y="43.4">1A</text>
<text x="67.1" y="45.9">2Y</text>
<text x="80.2" y="45.9">2A</text>
<text x="80.2" y="43.4">1Y</text>
<text x="87.5" y="44.8">5</text>
<text x="87.5" y="42.2">6</text>
<text x="178.1" y="42.2">2</text>
<text x="178.1" y="44.8">3</text>
<text x="183.9" y="43.4">1A</text>
<text x="183.9" y="45.9">2Y</text>
<text x="197" y="45.9">2A</text>
<text x="197" y="43.4">1Y</text>
<text x="204.3" y="44.8">5</text>
<text x="204.3" y="42.2">6</text>
<text x="61.3" y="65.1">7</text>
<text x="87.5" y="65.1">8</text>
<text x="178.1" y="65.1">7</text>
<text x="204.3" y="65.1">8</text>
<text x="61.3" y="67.6">1</text>
<text x="67.1" y="68.7">1OE</text>
<text x="67.1" y="66.3">2OE</text>
<text x="78.1" y="68.8">GND</text>
<text x="78.3" y="66.3">VCC</text>
<text x="87.5" y="67.6">4</text>
<text x="178.1" y="67.6">1</text>
<text x="183.9" y="68.7">1OE</text>
<text x="183.9" y="66.3">2OE</text>
<text x="194.9" y="68.8">GND</text>
<text x="195.1" y="66.3">VCC</text>
<text x="204.3" y="67.6">4</text>
<text x="61.3" y="75.3">2</text>
<text x="61.3" y="77.8">3</text>
<text x="67.1" y="76.4">1A</text>
<text x="80.2" y="76.4">1Y</text>
<text x="87.5" y="77.8">5</text>
<text x="87.5" y="75.3">6</text>
<text x="178.1" y="75.3">2</text>
<text x="178.1" y="77.8">3</text>
<text x="183.9" y="76.4">1A</text>
<text x="197" y="76.4">1Y</text>
<text x="204.3" y="77.8">5</text>
<text x="204.3" y="75.3">6</text>
<text x="67.1" y="78.9">2Y</text>
<text x="80.2" y="78.9">2A</text>
<text x="183.9" y="78.9">2Y</text>
<text x="197" y="78.9">2A</text>
<text x="61.3" y="100.7">1</text>
<text x="61.3" y="98.1">7</text>
<text x="67.1" y="101.8">1OE</text>
<text x="67.1" y="99.2">2OE</text>
<text x="78.1" y="101.8">GND</text>
<text x="78.3" y="99.2">VCC</text>
<text x="87.5" y="100.7">4</text>
<text x="87.5" y="98.1">8</text>
<text x="178.1" y="100.7">1</text>
<text x="178.1" y="98.1">7</text>
<text x="183.9" y="101.8">1OE</text>
<text x="183.9" y="99.2">2OE</text>
<text x="194.9" y="101.8">GND</text>
<text x="195.1" y="99.2">VCC</text>
<text x="204.3" y="100.7">4</text>
<text x="204.3" y="98.1">8</text>
<text x="61.3" y="108.3">2</text>
<text x="61.3" y="110.8">3</text>
<text x="67.1" y="109.4">1A</text>
<text x="67.1" y="111.9">2Y</text>
<text x="80.2" y="111.9">2A</text>
<text x="80.2" y="109.4">1Y</text>
<text x="87.5" y="110.8">5</text>
<text x="87.5" y="108.3">6</text>
<text x="178.1" y="108.3">2</text>
<text x="178.1" y="110.8">3</text>
<text x="183.9" y="109.4">1A</text>
<text x="183.9" y="111.9">2Y</text>
<text x="197" y="111.9">2A</text>
<text x="197" y="109.4">1Y</text>
<text x="204.3" y="110.8">5</text>
<text x="204.3" y="108.3">6</text>
<text x="61.3" y="131.1">7</text>
<text x="87.5" y="131.1">8</text>
<text x="178.1" y="131.1">7</text>
<text x="204.3" y="131.1">8</text>
<text x="61.3" y="133.6">1</text>
<text x="67.1" y="134.8">1OE</text>
<text x="67.1" y="132.2">2OE</text>
<text x="78.1" y="134.8">GND</text>
<text x="78.3" y="132.2">VCC</text>
<text x="87.5" y="133.6">4</text>
<text x="178.1" y="133.6">1</text>
<text x="183.9" y="134.8">1OE</text>
<text x="183.9" y="132.2">2OE</text>
<text x="194.9" y="134.8">GND</text>
<text x="195.1" y="132.2">VCC</text>
<text x="204.3" y="133.6">4</text>
<text x="61.3" y="141.3">2</text>
<text x="61.3" y="143.8">3</text>
<text x="67.1" y="142.4">1A</text>
<text x="80.2" y="142.4">1Y</text>
<text x="87.5" y="143.8">5</text>
<text x="87.5" y="141.3">6</text>
<text x="178.1" y="141.3">2</text>
<text x="178.1" y="143.8">3</text>
<text x="183.9" y="142.4">1A</text>
<text x="197" y="142.4">1Y</text>
<text x="204.3" y="143.8">5</text>
<text x="204.3" y="141.3">6</text>
<text x="67.1" y="144.9">2Y</text>
<text x="80.2" y="144.9">2A</text>
<text x="183.9" y="144.9">2Y</text>
<text x="197" y="144.9">2A</text>
</g>
</svg>
